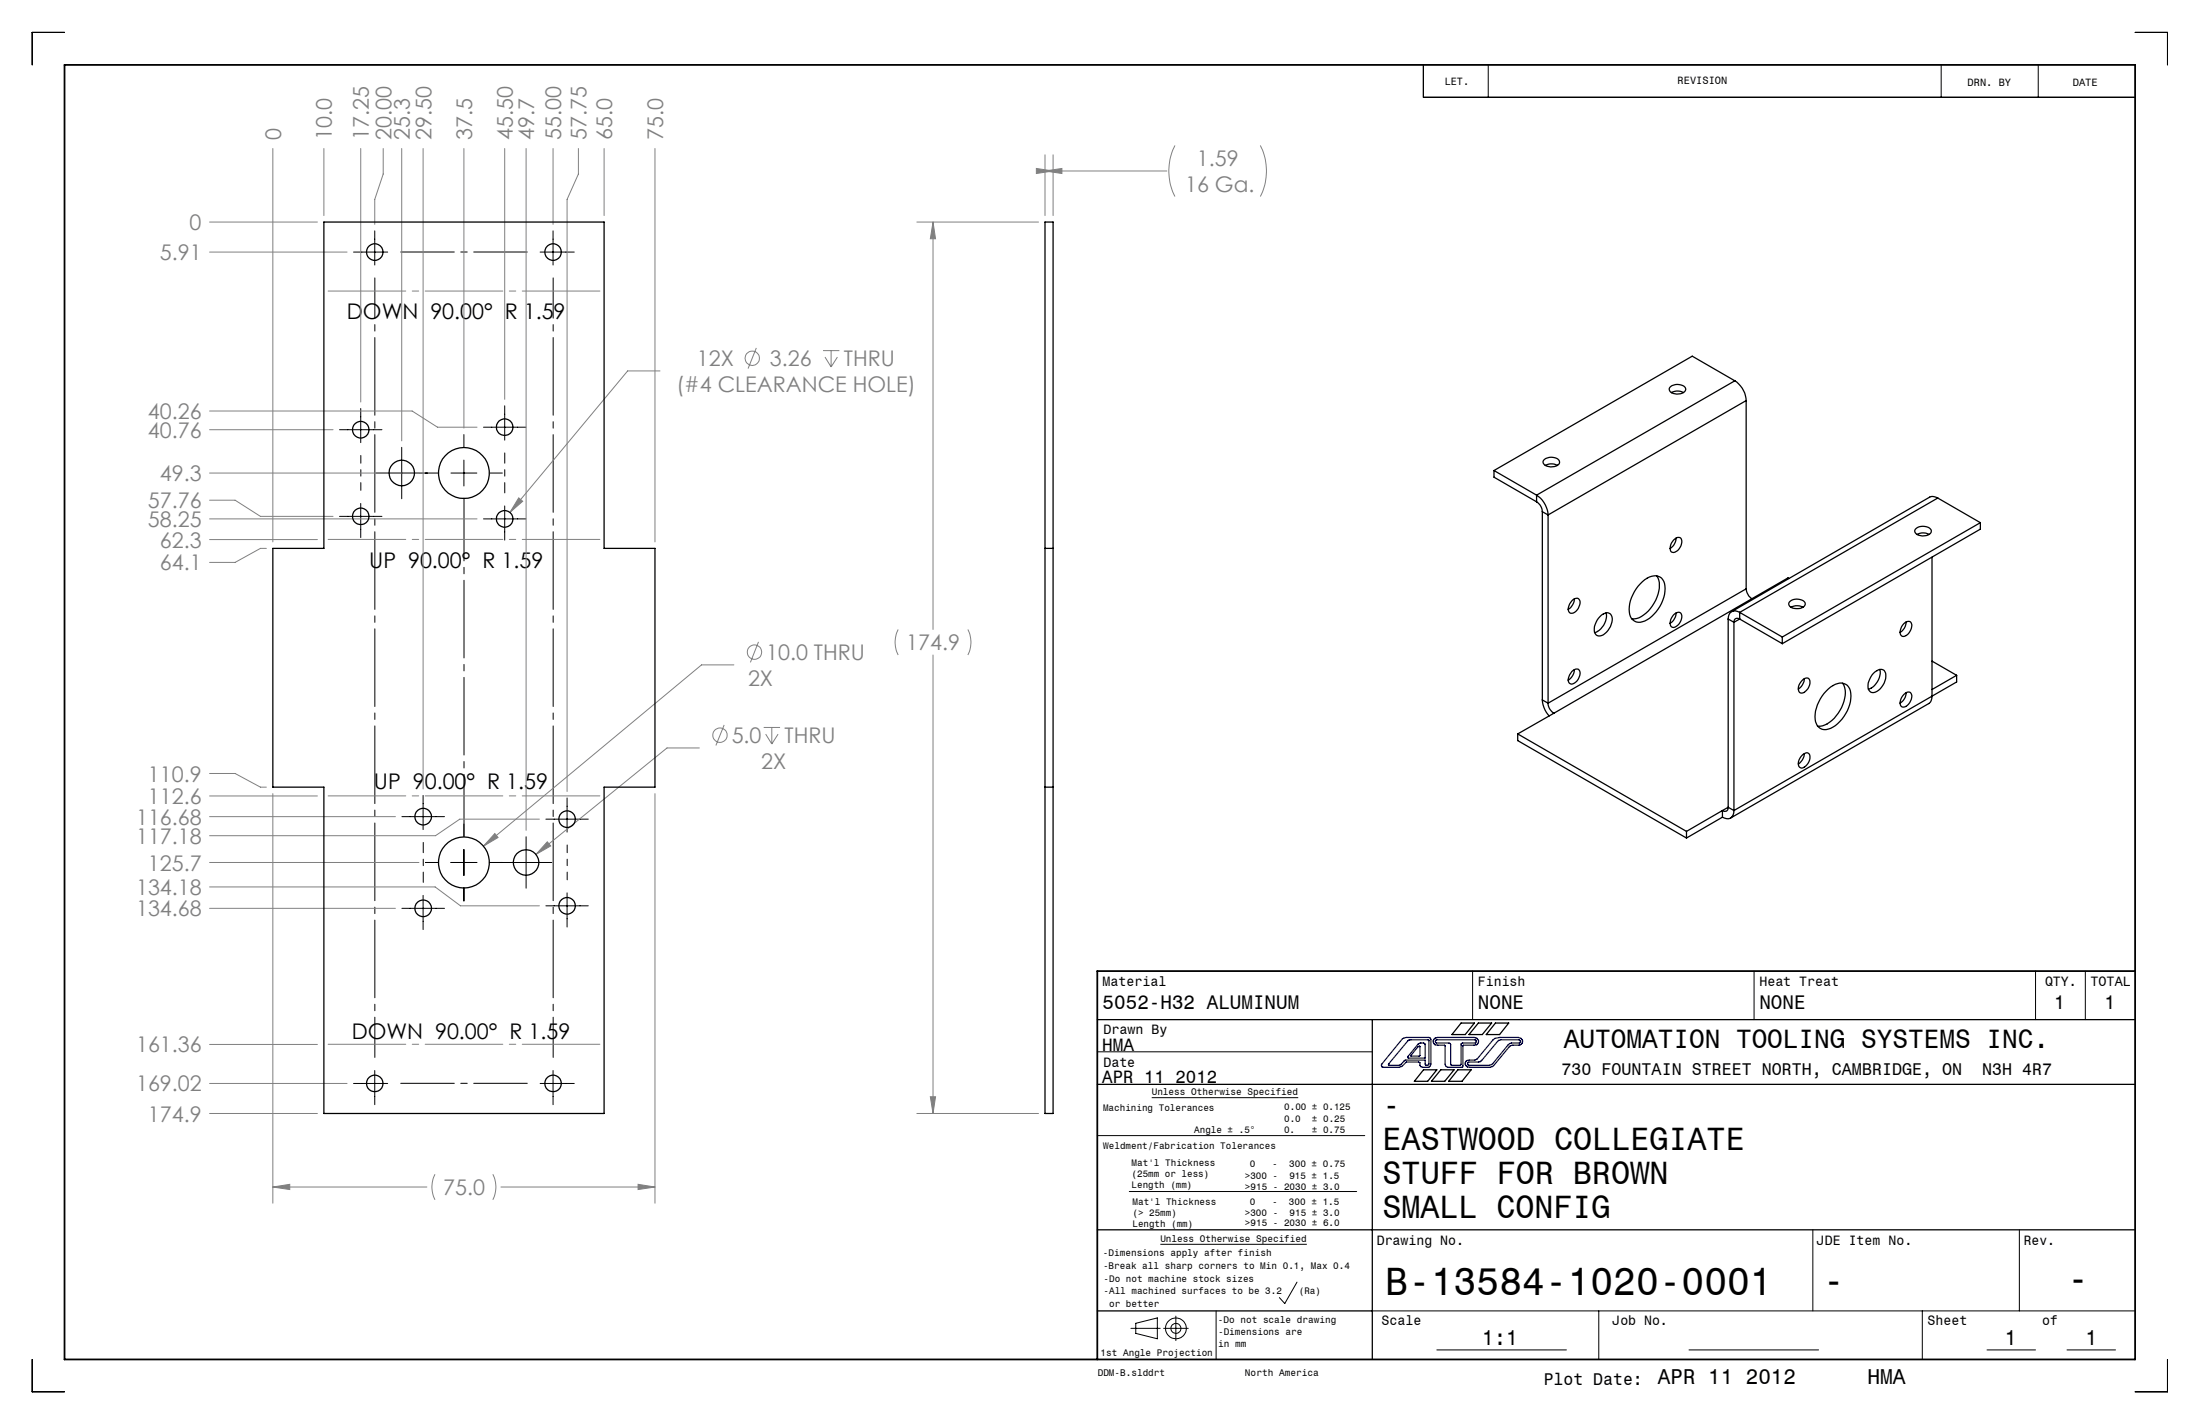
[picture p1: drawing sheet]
<svg xmlns="http://www.w3.org/2000/svg" width="432mm" height="279mm" viewBox="0 0 432 279" stroke-linecap="round" stroke-linejoin="round" font-family="sans-serif">
<g fill="none" stroke="#808080" stroke-width=".2">
<path d="M53.6 29.1v77.2M63.6 29.1v13.2M70.8 29.1v49.8M75.2 29.1v5l-1.6 5v4.9M78.8 29.1v57.4M83 29.1v125.7M91.1 29.1v54.9M99.1 29.1v49.3M103.3 29.1v133.8M108.5 29.1v14.9M113.5 29.1v5l-2.2 5v116.2M118.6 29.1v13.2"/>
<path d="M128.6 29.1v77.2M203.4 33.1l3.3 .4-3.3 .5zM205.1 33.5l3.3-.4v.9zM205.1 30.4v11.9M205.1 33.5h23.9M206.7 30.4v11.9M230.6 28.5a11 11 0 0 0 0 10.1M247.4 28.5a11 11 0 0 1 0 10.1M41.1 43.6h21.2M41.1 49.5h27M180 43.6h23.8M183.1 43.6l.5 3.2h-1z"/>
<path d="M183.1 43.6v79.9M129.5 72.8h-6.3l-23.1 27.7M148.4 68.3l-1.6 4M161.5 68.8h3.2M161.9 70.1l1.2 1.9M163.1 68.8v3.2M164.4 70.1l-1.3 1.9M41.1 84.3h24.3M41.1 98.1h5l5 3.2h14.3M41.1 92.8h41.1M41.1 80.6h39.8l5 3.2h7.7M101.8 97.7l.8 .7-2.5 2.1z"/>
<path d="M41.1 105.9h21.2M41.1 101.8h52.5M52.3 107.6h-1.2l-5 2.7h-5M144 130.5h-6.3l-42.8 35.5M148.9 125.9l-1.6 4.1M176.3 123.5a5.5 5.5 0 0 0 0 5M183.1 128.5v90M190 123.5a5.5 5.5 0 0 1 0 5M41.1 151.8h5l5 2.6h1.2M41.1 156.2h21.2M53.6 155.7v80.4M128.6 155.7v80.4"/>
<path d="M137.3 146.8h-6.4l-25.7 20.8M142.1 142.2l-1.6 4.1M149.9 142.7h3.2M150.3 144l1.2 2M151.5 142.7v3.3M152.7 144l-1.2 2M41.1 160.2h36.5M41.1 178.2h36.5M41.1 169.2h41.1M41.1 174h44.3l5 3.7h15.5M97.1 163.5l.7 .8-2.9 1.7zM105.9 160.7h-15.7l-4.7 3.3h-44.4"/>
<path d="M107.4 165.2l.7 .8-2.9 1.6zM41.1 204.9h21.2M41.1 212.6h27M41.1 218.5h21.2M180 218.5h23.8M182.6 215.2h1l-.5 3.3zM53.6 232.9l3.3-.5v1zM53.6 232.9h30.2M85.4 230.4a5.5 5.5 0 0 0 0 5M96.7 230.4a5.5 5.5 0 0 1 0 5M98.3 232.9h30.3M125.2 232.4l3.4 .5-3.4 .5z"/>
<circle cx="147.6" cy="70.3" r="1.4"/>
<circle cx="148.1" cy="128" r="1.41"/>
<circle cx="141.3" cy="144.3" r="1.41"/>
</g>
<g fill="none" stroke="#000" stroke-width=".2">
<path d="M12.7 6.4h-6.4v6.3M279.4 12.7v6.4h139.7M292.1 12.7v6.4M381 12.7v6.4M400 12.7v6.4M419.1 6.4h6.3v6.3M69.4 49.5h6.7M73.6 45.3v6.7M106 49.5h6.7M108.5 45.3v6.7M99.1 79.6v6.8M66.6 84.3h8.4"/>
<path d="M70.8 80.2v6.7M70.8 98.8v6.7M73.8 92.8h12.2M78.8 87.8v10.1M88.5 92.8h5.1M91.1 85.3v2.4M91.1 90.3v5.1M94.9 83.8h8.3M96.1 92.8h2.5M99.1 99.3v6.7M66.6 101.3h8.4M94.9 101.8h8.3"/>
<path d="M83 156.1v6.7M111.3 156.6v6.7M78.9 160.2h8.3M78.9 178.2h8.3M83 175.7v6.7M83.5 169.2h2.5M88.5 169.2h5.1M91.1 161.7v2.4M91.1 166.7v5.1M91.1 174.3v2.5M96.1 169.2h12.2M103.3 164.2v10.1"/>
<path d="M107.1 160.7h8.4M107.1 177.7h8.4M111.3 175.2v6.7M289 190.5v9.6M344.3 190.5v9.6M399.5 190.5v9.6M409.3 190.5v9.6M69.4 212.6h6.7M73.6 210v6.7M106 212.6h6.7M108.5 210v6.7M215.4 206.4h53.9"/>
<path d="M226.1 215.4h28.7M215.4 222.8h52.5M221.7 233.8h44.6M222.9 259.6l4.3-1v4.1l-4.3-1.1zM227.7 244.1h28.8M230.8 258.2v4.8M238.7 257.2v9.5M254.6 251.6l-2.4 4.2-1.1-1.2M269.3 257.2h149.8M313.8 257.2v9.5M355.8 241.3v15.9M377.3 257.2v9.5"/>
<path d="M396.3 241.3v15.9M6.3 266.7v6.4h6.4M222 260.6h5.7M228.4 260.6h4.8M282 264.9h25.4M331.5 264.9h25.4M390 264.9h9.5M405.7 264.9h9.5M425.4 266.7v6.4h-6.3"/>
<circle cx="230.8" cy="260.6" r=".98"/>
<circle cx="230.8" cy="260.6" r="2.04"/>
</g>
<path d="M78.7 49.4h24.8M78.7 212.6h24.8" fill="none" stroke="#000" stroke-width=".2" stroke-dasharray="15.2 1.3 1.3 1.3" stroke-dashoffset="4.7"/>
<path d="M99.1 96.7v-7.8M83.1 173.1v-7.8" fill="none" stroke="#000" stroke-width=".2" stroke-dasharray="15.2 1.3 1.3 1.3" stroke-dashoffset="13.2"/>
<path d="M70.8 96.2v-6.8M111.3 172.6v-6.8" fill="none" stroke="#000" stroke-width=".2" stroke-dasharray="15.2 1.3 1.3 1.3" stroke-dashoffset="13.7"/>
<path d="M91.1 164.1v-66.2" fill="none" stroke="#000" stroke-width=".2" stroke-dasharray="15.2 1.3 1.3 1.3" stroke-dashoffset="3.1"/>
<path d="M73.6 207.5v-153M108.6 207.5v-153" fill="none" stroke="#000" stroke-width=".2" stroke-dasharray="15.2 1.3 1.3 1.3" stroke-dashoffset="7.3"/>
<path d="M215.4 212.8h203.7M215.4 200.1h203.7M269.3 200.1v66.6M279.4 209.9h2.6l-1.8 2.3h-2.6zM282.8 209.9h2.6l-1.8 2.3h-2.6zM286.1 209.9h2.6l-1.8 2.3h-2.6zM286.8 200.7h2.6l-1.8 2.3h-2.6zM290.2 200.7h2.6l-1.9 2.3h-2.6zM293.5 200.7h2.6l-1.8 2.3h-2.6zM215.4 241.3h203.7M215.4 257.2h53.9" fill="none" stroke="#000" stroke-width=".25"/>
<path d="M12.7 12.7h406.4v254h-406.4zM419.1 190.5h-203.7v76.2" fill="none" stroke="#000" stroke-width=".35"/>
<path d="M63.6 57.1h55M118.6 105.8h-55M118.6 156.2h-55M118.6 204.9h-55" fill="none" stroke="#808080" stroke-width=".2" stroke-dasharray="15.2 1.3 1.3 1.3" stroke-dashoffset="-.8"/>
<path d="M275.3 203.8l.7-.2h4.5l.2 .1 .1 .2v4.9l-.3 .6h-1.3l-.4-.1-.1-.8-.3-.1h-2.4l-.7 .7-.7 .3h-3.1l-.3-.1v-.5zM276.4 204.1l4-.1v4.9l-.2 .1h-.4l-.1-1h-3.8l-1.3 1h-2.1l.1-.3zM278.3 204.9l.6-.3 .7 .2 .1 2.8-3.4-.1 .1-.3zM278.3 205.4l.4-.1v1.8l-1.7 .1v-.2zM281.6 203.7l.6-.1h7.1a.77 .77 0 0 1 .9 .7 .77 .77 0 0 1-.9 .8h-2l-.2 .1v4.1l-2.9 .1-.4-.1-.2-.5v-3.6l-.1-.1-1.8-.1a.73 .73 0 0 1-.1-1.3zM281.8 204.1l.2-.1h7.4l.3 .2-.1 .4-2.8 .2v4l-.2 .2h-1.7l-.2-.2v-4l-2.8-.2a.32 .32 0 0 1-.1-.5zM287.7 208.2l.7-.2h1.1l.4-.2 3.2-3.8 .3-.3 1-.1h3.6l.5 .1a.73 .73 0 0 1 .3 .8 .73 .73 0 0 1-.7 .6h-1.2l-.6 .2-3.4 4-.4 .1h-4a.75 .75 0 0 1-.8-.3 .75 .75 0 0 1 0-.9zM288.1 208.5l2.4-.2 3.7-4.2 3.9-.1 .3 .2v.2l-.2 .2-1.9 .2-3.6 4.1-.4 .1h-4a.34 .34 0 0 1-.2-.5z" fill="none" stroke="#0000a0" stroke-width=".25"/>
<path d="M97.1 163.5l-2.2 2.5 2.9-1.7zM101.8 97.7l-1.7 2.8 2.5-2.1zM53.6 232.9l3.3-.5v1zM125.2 232.4l3.4 .5-3.4 .5zM107.4 165.2l-2.2 2.4 2.9-1.6zM205.1 33.5l3.3-.4v.9zM203.4 33.1l3.3 .4-3.3 .5zM183.1 43.6l.5 3.2h-1zM182.6 215.2h1l-.5 3.3z" fill="#808080"/>
<g fill="none" stroke="#000" stroke-width=".25">
<path d="M63.6 43.6h55v64h10v46.8h-10v64.1h-55v-64.1h-10v-46.8h10zM205.1 43.6h1.6v174.9h-1.6zM327.7 76a2.11 2.11 0 0 1 3.1 .2 1.09 1.09 0 0 1-1.3 1.1 1.38 1.38 0 0 1-1.9-1.1zM328 77a2.58 2.58 0 0 1 2.4 0M340.5 74.7a4.9 4.9 0 0 1 2.2 3.9M340.5 74.7l-8.4-4.8-38.9 22.4M340.5 74.7l-38.9 22.5M342.7 78.6l-38.9 22.4M342.7 78.6v36.9M293.2 92.3v1.3l8.4 4.9M293.2 92.3l8.4 4.9M301.6 97.2a5 5 0 0 1 2.2 3.8"/>
<path d="M301.6 98.5a2.42 2.42 0 0 1 1.1 1.9M301.6 97.2v1.3M303 90.3a2.11 2.11 0 0 1 3.1 .2 .93 .93 0 0 1-1 1 1.81 1.81 0 0 1-2.2-.8zM303.3 91.3a2.59 2.59 0 0 1 2.4 0M380.3 97.7a1.73 1.73 0 0 0-1.6-.2l-38.8 22.5M380.3 97.7l8.4 4.9M380.3 97.7l-38.8 22.5M205.1 107.6h1.6M302.7 100.4l1.1 .6M302.7 100.4v36.9M303.8 101v37M308.5 117.9l.3-.2a.83 .83 0 0 1 1.1-.2 .83 .83 0 0 1 .2 1.2 1.72 1.72 0 0 1-2 1.5 1.81 1.81 0 0 1 .4-2.3z"/>
<path d="M309 117.5a2.51 2.51 0 0 1-1.2 2.1M321.9 114.5a3.6 3.6 0 0 1 3.5-1.4 2.45 2.45 0 0 1 1.4 2.9 7.4 7.4 0 0 1-4.4 6 2.07 2.07 0 0 1-2.6-2.4 7.6 7.6 0 0 1 2.1-5.1zM325.2 113a4.8 4.8 0 0 1-.2 4.8 6.2 6.2 0 0 1-4.2 3.6h-.5M328.5 106l.3-.3a.76 .76 0 0 1 .9-.2 .76 .76 0 0 1 .4 .9 2.07 2.07 0 0 1-1.8 2 1.06 1.06 0 0 1-.4-1.5zM329 105.6a2.59 2.59 0 0 1-1.2 2M342.7 115.5a2.69 2.69 0 0 0 1.2 2M342.7 115.5l-38.9 22.5M343.9 117.5l-38.9 22.4M351.1 113.5l-.2-.1-7 4.1M351.2 118.1a2.14 2.14 0 0 1 3.1 .2 1.28 1.28 0 0 1-1.7 1.1l-.8-.1a.81 .81 0 0 1-.6-1.2zM351.5 119.1a2.58 2.58 0 0 1 2.4 0M376.1 103.7a2.18 2.18 0 0 1 3 .3 1.09 1.09 0 0 1-1.4 1.1h-.8a.96 .96 0 0 1-1-1.2z"/>
<path d="M376.3 104.8a2.59 2.59 0 0 1 2.3 0M379.2 109.3v27.3M388.7 102.6l-38.9 22.4M388.7 102.6v1.2l-38.9 22.5M302.7 137.3l.3 1.5 .5 1 .6 .7M302.7 137.3l1.1 .7M303.8 138a2.42 2.42 0 0 0 1.2 1.9M305 139.9l-7.1 4.1M308.5 131.8l.3-.2a.77 .77 0 0 1 .9-.3 .77 .77 0 0 1 .4 .9 2.07 2.07 0 0 1-1.8 2 .98 .98 0 0 1-.4-1.4zM309 131.4a2.51 2.51 0 0 1-1.2 2.1M314 121l.7-.5a1.12 1.12 0 0 1 1.3-.1 1.12 1.12 0 0 1 .4 1.3 3.6 3.6 0 0 1-2.4 3.1 1.25 1.25 0 0 1-1.1-1.9l.6-1.2zM315.2 120.3a3.4 3.4 0 0 1-2.2 3.8"/>
<path d="M328.5 120.7l.3-.3a.77 .77 0 0 1 .9-.2 .77 .77 0 0 1 .4 .9 2.07 2.07 0 0 1-1.8 2 1.44 1.44 0 0 1 0-2.2zM329 120.3a2.59 2.59 0 0 1-1.2 2M339.2 121.5l1.1 .6M339.2 121.5v36.9M340.3 122.1v36.9M341.5 120.2a1.39 1.39 0 0 0-1.6-.2 1.39 1.39 0 0 0-.7 1.5M341.5 121.5a.69 .69 0 0 0-.8-.1 .69 .69 0 0 0-.4 .7M341.5 120.2l8.3 4.8M341.5 121.5l8.3 4.8M341.5 120.2v1.3M341.5 121.5l-1.2 .6M349.8 125v1.3"/>
<path d="M353.7 133.5a.82 .82 0 0 1 1.1-.5 .82 .82 0 0 1 .4 1.1 2.28 2.28 0 0 1-1.6 1.9 1.15 1.15 0 0 1-.3-1.9zM354.2 133.2a2.72 2.72 0 0 1-1.2 2M358.4 135.6a3.6 3.6 0 0 1 3.5-1.5 2.45 2.45 0 0 1 1.4 3 7.4 7.4 0 0 1-4.5 6 2.07 2.07 0 0 1-2.6-2.5 7.6 7.6 0 0 1 2.2-5zM361.6 134.1a3.8 3.8 0 0 1 .3 3.5 6.6 6.6 0 0 1-4.6 4.9h-.5M367.7 132.1l.7-.5a1.08 1.08 0 0 1 1.3-.1 1.08 1.08 0 0 1 .4 1.3 3.6 3.6 0 0 1-2.4 3.1 1.1 1.1 0 0 1-1.1-1.5l.4-1.2zM368.9 131.3a3.5 3.5 0 0 1-2.2 3.9M373.7 122.3a.82 .82 0 0 1 1-.4 .82 .82 0 0 1 .5 1 2 2 0 0 1-1.9 1.9 1.32 1.32 0 0 1-.1-1.9zM373.7 136.2a.82 .82 0 0 1 1.1-.4 .82 .82 0 0 1 .4 1 2 2 0 0 1-1.9 1.9 1.47 1.47 0 0 1 .2-2.2zM374.1 122a2.35 2.35 0 0 1-1.2 2.1M374.1 135.9a2.48 2.48 0 0 1-1.2 2.1M379.2 136.6a1.68 1.68 0 0 1-.6 1.4l-38.9 22.5M379.2 136.6l-38.9 22.4"/>
<path d="M379.2 129.7l4.8 2.8M384 132.5l-4.8 2.8M384 132.5v1.3l-4.8 2.8M205.1 154.4h1.6M297.9 144l33.1 19.1M297.9 144v1.3l33.1 19.1M338.1 159l-7.1 4.1M338.1 159v1.3M339.2 158.4a.67 .67 0 0 1-.3 .7 .67 .67 0 0 1-.8-.1M339.2 158.4l1.1 .6M339.2 158.4l-1.1 .6M340.3 159a1.38 1.38 0 0 1-.6 1.5 1.38 1.38 0 0 1-1.6-.2"/>
<path d="M353.7 148.2l.3-.2a.76 .76 0 0 1 1-.2 .76 .76 0 0 1 .2 1 2.27 2.27 0 0 1-1.6 1.9 1.17 1.17 0 0 1-.3-1.9zM354.2 147.8a2.56 2.56 0 0 1-1.2 2.1M331 163.1v1.3M338.1 160.3l-7.1 4.1"/>
<circle cx="73.6" cy="49.5" r="1.63"/>
<circle cx="108.5" cy="49.5" r="1.63"/>
<circle cx="70.8" cy="84.3" r="1.63"/>
<circle cx="78.9" cy="92.8" r="2.51"/>
<circle cx="91" cy="92.8" r="5"/>
<circle cx="99" cy="83.8" r="1.63"/>
<circle cx="70.8" cy="101.3" r="1.63"/>
<circle cx="99" cy="101.8" r="1.63"/>
<circle cx="83.1" cy="178.2" r="1.64"/>
<circle cx="83.1" cy="160.2" r="1.64"/>
<circle cx="91.1" cy="169.2" r="5"/>
<circle cx="103.2" cy="169.2" r="2.5"/>
<circle cx="111.3" cy="160.7" r="1.63"/>
<circle cx="111.3" cy="177.7" r="1.63"/>
<circle cx="73.6" cy="212.6" r="1.63"/>
<circle cx="108.5" cy="212.6" r="1.63"/>
</g>
<g font-size="7.8">
<text x="271.9" y="254.1">B-13584-1020-0001</text>
<text x="357.8" y="254">-</text>
<text x="405.7" y="253.5">-</text>
</g>
<g font-size="6.3">
<text x="271.4" y="219.1">-</text>
<text x="271.4" y="225.7">EASTWOOD COLLEGIATE</text>
<text x="271.4" y="232.3">STUFF FOR BROWN</text>
<text x="271.4" y="238.9">SMALL CONFIG</text>
</g>
<text font-size="5.2" x="306.9" y="205.6">AUTOMATION TOOLING SYSTEMS INC.</text>
<g font-size="4.2" fill="#808080">
<text x="55.2" y="27.5" transform="rotate(-90 55.2 27.5)">0</text>
<text x="65.2" y="27.5" transform="rotate(-90 65.2 27.5)">10.0</text>
<text x="72.4" y="27.5" transform="rotate(-90 72.4 27.5)">17.25</text>
<text x="76.8" y="27.5" transform="rotate(-90 76.8 27.5)">20.00</text>
<text x="80.5" y="27.5" transform="rotate(-90 80.5 27.5)">25.3</text>
<text x="84.7" y="27.5" transform="rotate(-90 84.7 27.5)">29.50</text>
<text x="92.7" y="27.5" transform="rotate(-90 92.7 27.5)">37.5</text>
<text x="100.7" y="27.5" transform="rotate(-90 100.7 27.5)">45.50</text>
<text x="104.9" y="27.5" transform="rotate(-90 104.9 27.5)">49.7</text>
<text x="110.2" y="27.5" transform="rotate(-90 110.2 27.5)">55.00</text>
<text x="115.1" y="27.5" transform="rotate(-90 115.1 27.5)">57.75</text>
<text x="120.2" y="27.5" transform="rotate(-90 120.2 27.5)">65.0</text>
<text x="130.2" y="27.5" transform="rotate(-90 130.2 27.5)">75.0</text>
<text x="234.9" y="32.6">1.59</text>
<text x="232.6" y="37.6">16 Ga.</text>
<text x="37.2" y="45.1">0</text>
<text x="31.4" y="51">5.91</text>
<text x="136.8" y="71.8">12X</text>
<text x="151.1" y="71.9">3.26</text>
<text x="165.6" y="71.8">THRU</text>
<text x="132.7" y="76.9">(#4 CLEARANCE HOLE)</text>
<text x="29" y="82.2">40.26</text>
<text x="29" y="85.9">40.76</text>
<text x="31.4" y="94.4">49.3</text>
<text x="29" y="99.7">57.76</text>
<text x="29" y="103.4">58.25</text>
<text x="31.4" y="107.4">62.3</text>
<text x="31.4" y="111.9">64.1</text>
<text x="150.4" y="129.5">10.0 THRU</text>
<text x="177.9" y="127.6">174.9</text>
<text x="146.8" y="134.6">2X</text>
<text x="143.6" y="145.8">5.0</text>
<text x="154" y="145.8">THRU</text>
<text x="29" y="153.4">110.9</text>
<text x="149.4" y="150.9">2X</text>
<text x="26.7" y="161.8">116.68</text>
<text x="29" y="157.8">112.6</text>
<text x="26.7" y="165.5">117.18</text>
<text x="29" y="170.8">125.7</text>
<text x="26.7" y="175.6">134.18</text>
<text x="26.7" y="179.8">134.68</text>
<text x="26.7" y="206.5">161.36</text>
<text x="26.7" y="214.2">169.02</text>
<text x="29" y="220.1">174.9</text>
<text x="87" y="234.5">75.0</text>
</g>
<g font-size="4.2">
<text x="68.1" y="62.6">DOWN 90.00° R 1.59</text>
<text x="72.5" y="111.4">UP 90.00° R 1.59</text>
<text x="73.4" y="154.8">UP 90.00° R 1.59</text>
<text x="69" y="204">DOWN 90.00° R 1.59</text>
<text x="290.9" y="263.9">1:1</text>
<text x="393.5" y="263.8">1</text>
<text x="409.3" y="263.9">1</text>
<text x="325.4" y="271.5">APR 11 2012</text>
<text x="366.5" y="271.5">HMA</text>
</g>
<g font-size="3.9">
<text x="216.4" y="198">5052-H32 ALUMINUM</text>
<text x="290.1" y="197.9">NONE</text>
<text x="345.3" y="198">NONE</text>
<text x="403.2" y="198">1</text>
<text x="413.1" y="197.9">1</text>
</g>
<g font-size="3.5">
<text x="216.3" y="206.2">HMA</text>
<text x="216.3" y="212.4">APR 11 2012</text>
</g>
<g font-size="3.3">
<text x="306.5" y="211">730 FOUNTAIN STREET NORTH, CAMBRIDGE, ON</text>
<text x="389.1" y="211">N3H 4R7</text>
<text x="303" y="271.7">Plot Date:</text>
</g>
<g font-size="2.7">
<text x="216.4" y="193.4">Material</text>
<text x="290.1" y="193.4">Finish</text>
<text x="345.3" y="193.4">Heat Treat</text>
<text x="401.4" y="193.4">QTY.</text>
<text x="410.3" y="193.4">TOTAL</text>
<text x="216.6" y="202.9">Drawn By</text>
<text x="216.6" y="209.3">Date</text>
<text x="270.2" y="244.2">Drawing No.</text>
<text x="356.6" y="244.2">JDE Item No.</text>
<text x="397.2" y="244.2">Rev.</text>
<text x="271.2" y="260.1">Scale</text>
<text x="316.5" y="260.1">Job No.</text>
<text x="378.3" y="260.1">Sheet</text>
<text x="400.8" y="260.1">of</text>
</g>
<g font-size="2.1">
<text x="283.6" y="16.6">LET.</text>
<text x="329.3" y="16.5">REVISION</text>
<text x="386.2" y="17">DRN. BY</text>
<text x="406.8" y="16.8">DATE</text>
</g>
<g font-size="1.9">
<text x="226.1" y="214.9">Unless Otherwise Specified</text>
<text x="216.5" y="217.9">Machining Tolerances</text>
<text x="252" y="220.2">0.0</text>
<text x="252.1" y="217.9">0.00 ± 0.125</text>
<text x="257.5" y="220.2">± 0.25</text>
<text x="216.5" y="225.4">Weldment/Fabrication Tolerances</text>
<text x="234.4" y="222.3">Angle ± .5°</text>
<text x="252" y="222.3">0.</text>
<text x="257.5" y="222.3">± 0.75</text>
<text x="222.1" y="230.9">(25mm or less)</text>
<text x="222.1" y="228.8">Mat'l Thickness</text>
<text x="222.1" y="233.2">Length (mm)</text>
<text x="244.3" y="231.4">&gt;300 -</text>
<text x="244.3" y="233.4">&gt;915 - 2030 ± 3.0</text>
<text x="245.3" y="229">0</text>
<text x="249.7" y="229">-</text>
<text x="253" y="229">300 ± 0.75</text>
<text x="253.1" y="231.4">915 ± 1.5</text>
<text x="222.3" y="236.4">Mat'l Thickness</text>
<text x="222.3" y="238.7">(&gt; 25mm)</text>
<text x="244.3" y="238.6">&gt;300 -</text>
<text x="245.3" y="236.5">0</text>
<text x="249.7" y="236.5">-</text>
<text x="253" y="236.5">300 ± 1.5</text>
<text x="253.1" y="238.6">915 ± 3.0</text>
<text x="222.3" y="240.7">Length (mm)</text>
<text x="227.7" y="243.7">Unless Otherwise Specified</text>
<text x="244.4" y="240.6">&gt;915 - 2030 ± 6.0</text>
<text x="216.5" y="246.5">-Dimensions apply after finish</text>
<text x="216.5" y="249">-Break all sharp corners to Min 0.1, Max 0.4</text>
<text x="216.6" y="251.5">-Do not machine stock sizes</text>
<text x="216.6" y="254">-All machined surfaces to be 3.2</text>
<text x="217.7" y="256.4">or better</text>
<text x="254.9" y="254">(Ra)</text>
<text x="239" y="259.5">-Do not scale drawing</text>
<text x="239.1" y="261.9">-Dimensions are</text>
<text x="216" y="266">1st Angle Projection</text>
<text x="239.1" y="264.3">in mm</text>
<text x="215.5" y="270.1">DDM-B.slddrt</text>
<text x="244.4" y="270.1">North America</text>
</g>
</svg>
